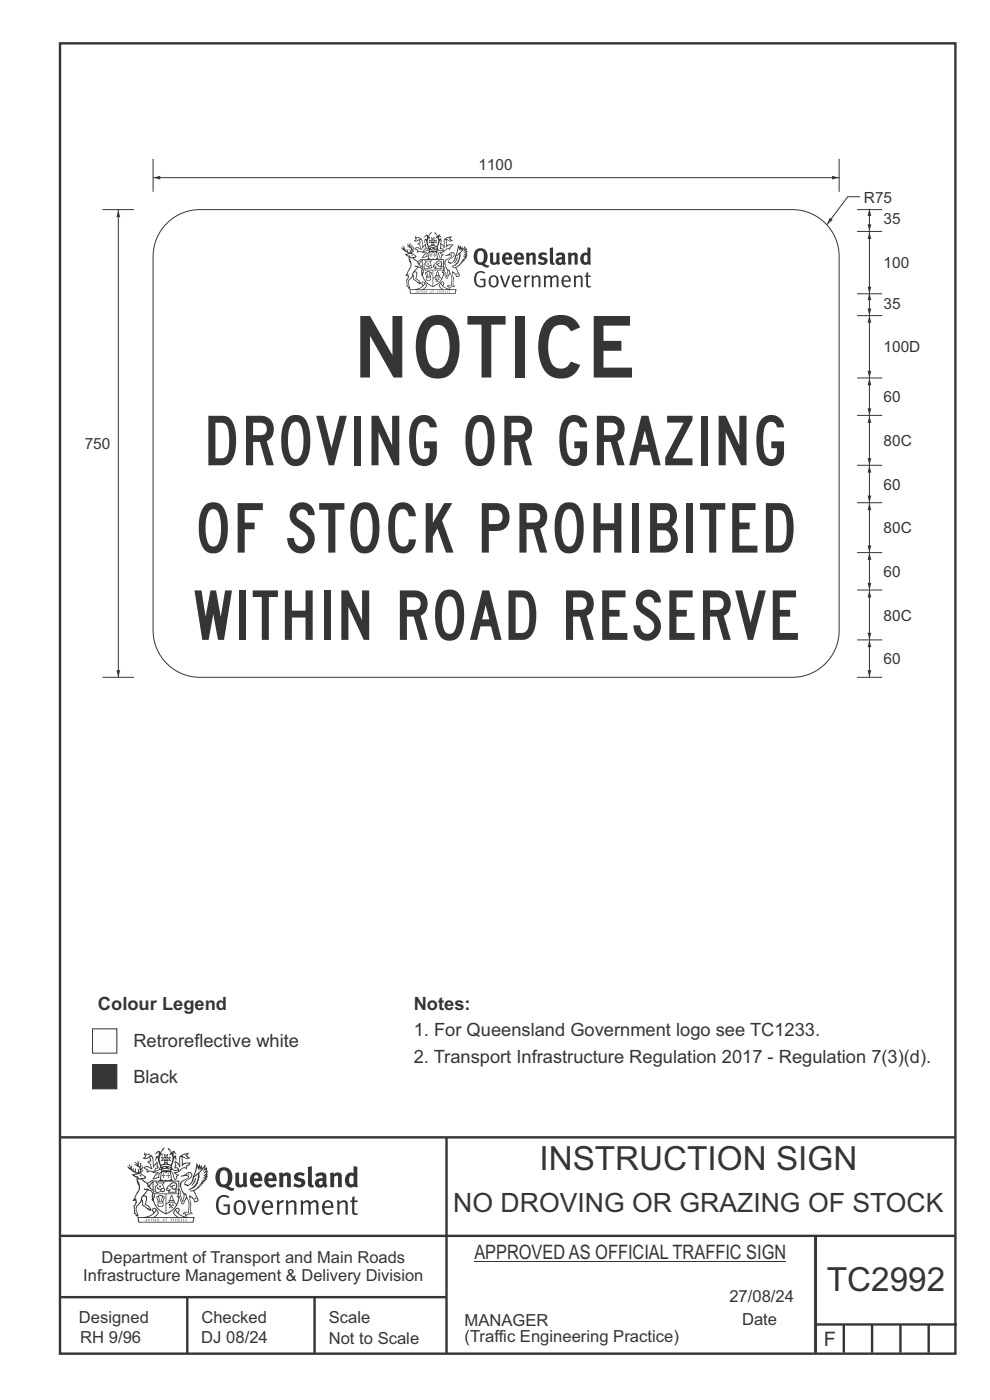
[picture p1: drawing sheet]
<svg xmlns="http://www.w3.org/2000/svg" width="210mm" height="297mm" viewBox="0 0 210 297" stroke-linecap="round" stroke-linejoin="round" font-family="sans-serif">
<g fill="none" stroke="#373435" stroke-width=".51">
<path d="M12.7 9.2h190v278h-190zM12.7 241.3h190M94.7 241.4v45.8M12.7 275.2h82M12.7 262.2h190.1M39.7 275.2v12M66.7 275.2v12M173 262.2v24.8M173 281h30M179 281v6M185 281v6M191 281v6"/>
<path d="M197 281v6"/>
</g>
<g fill="#373435">
<path d="M47 248.5a2.55 2.55 0 0 0 0 2.7l.3 .1a.81 .81 0 0 0 1-.9v-.6a1.04 1.04 0 0 0-1.1-1.5zM46.3 248.1a1.82 1.82 0 0 1 2.1-.2 1.82 1.82 0 0 1 .9 1.9 2.29 2.29 0 0 1-.8 1.9l.7 .3h.5l-.2 .6a2.87 2.87 0 0 1-2-.7 2.12 2.12 0 0 1-1.6-3.1z" fill-rule="evenodd"/>
<path d="M49.9 248.9l.8-.2v2a.46 .46 0 0 0 .3 .6 .46 .46 0 0 0 .6-.3v-2.1l.7-.2v2.4l.2 .5-.5 .4-.3-.3a1.02 1.02 0 0 1-1.2 .2 1.02 1.02 0 0 1-.6-1.1z" fill-rule="evenodd"/>
<path d="M54 249.5l-.1 .5h.9a.49 .49 0 0 0-.2-.6 .49 .49 0 0 0-.6 .1zM53.4 249.1a1.34 1.34 0 0 1 1.6-.2 1.34 1.34 0 0 1 .7 1.5v.2h-1.8a.77 .77 0 0 0 .5 .8 .77 .77 0 0 0 .9-.4l.3 .5a1.59 1.59 0 0 1-2 .2 1.59 1.59 0 0 1-.5-2z" fill-rule="evenodd"/>
<path d="M57.1 249.5l-.2 .5h1a.49 .49 0 0 0-.2-.6 .49 .49 0 0 0-.6 .1zM56.4 249.1a1.34 1.34 0 0 1 1.6-.2 1.34 1.34 0 0 1 .7 1.5v.2h-1.8a.77 .77 0 0 0 .5 .8 .77 .77 0 0 0 .9-.4l.4 .5a1.59 1.59 0 0 1-2.1 .2 1.59 1.59 0 0 1-.5-2z" fill-rule="evenodd"/>
<path d="M59.2 248.9l.7-.2 .1 .4a.95 .95 0 0 1 1-.3 .95 .95 0 0 1 .7 .8v2.3h-.8v-2.3a.46 .46 0 0 0-.8 .1v2.2h-.8z" fill-rule="evenodd"/>
<path d="M62.6 249.1a1.75 1.75 0 0 1 2-.1l-.2 .5-.6-.2a.43 .43 0 0 0-.6 .3l.4 .3a1.04 1.04 0 0 1 1.2 1.1 1.04 1.04 0 0 1-1.4 1l-1.2-.4 .3-.6 1 .4 .4-.4a.88 .88 0 0 0-1-.5l-.4-.2-.1-.4z" fill-rule="evenodd"/>
<path d="M65.3 247.6l.8-.2 .1 3.8 .3 .2 .1 .5a.88 .88 0 0 1-1-.1 .88 .88 0 0 1-.3-1z" fill-rule="evenodd"/>
<path d="M67.8 250.6a.43 .43 0 0 0-.1 .7 .43 .43 0 0 0 .7-.1v-.7zM66.8 249.2a1.7 1.7 0 0 1 2.4 .1v1.8l.3 .4-.4 .5-.5-.3a1.03 1.03 0 0 1-1.7-.2 1.03 1.03 0 0 1 .8-1.5h.7v-.4a.8 .8 0 0 0-1.2 .1z" fill-rule="evenodd"/>
<path d="M70 248.9l.7-.2 .1 .4a.95 .95 0 0 1 1-.3 .95 .95 0 0 1 .7 .8v2.3h-.8v-2.3a.46 .46 0 0 0-.8 .1v2.2h-.8z" fill-rule="evenodd"/>
<path d="M74.3 249.5a1.48 1.48 0 0 0 0 1.7h.5l.2-.1v-1.5l-.3-.2zM75 247.4l.8 .1 .1 4.4h-.7l-.1-.2a1.26 1.26 0 0 1-1.4 0 1.26 1.26 0 0 1-.5-1.3 1.29 1.29 0 0 1 .4-1.3 1.29 1.29 0 0 1 1.4-.2z" fill-rule="evenodd"/>
<path d="M46.4 253.9a1.72 1.72 0 0 1 2.3 0l-.3 .3a1.24 1.24 0 0 0-1.4-.2 1.24 1.24 0 0 0-.6 1.4 1.49 1.49 0 0 0 1.2 2l.7-.2v-1.3h-.8l-.1-.4h1.4v1.9a1.93 1.93 0 0 1-2.3 0 1.93 1.93 0 0 1-.7-2.2l.2-.7z" fill-rule="evenodd"/>
<path d="M50.4 255.1a1.65 1.65 0 0 0 .2 2.2 .99 .99 0 0 0 1-1.4 .78 .78 0 0 0-.4-.8 .78 .78 0 0 0-.8 0zM50 254.9a1.33 1.33 0 0 1 1.6-.1 1.33 1.33 0 0 1 .5 1.4 1.31 1.31 0 0 1-1.3 1.6 1.31 1.31 0 0 1-1.2-1.6v-.6z" fill-rule="evenodd"/>
<path d="M52.5 254.7l.5-.1 .8 2.6 .8-2.5h.5l-1.1 3h-.5z" fill-rule="evenodd"/>
<path d="M56.3 255.2l-.2 .7h1.3a.7 .7 0 0 0-.3-.8 .7 .7 0 0 0-.8 .1zM55.9 255a1.22 1.22 0 0 1 1.5-.2 1.22 1.22 0 0 1 .5 1.5h-1.8a.93 .93 0 0 0 .5 1 .93 .93 0 0 0 1.1-.2l.2 .3a1.43 1.43 0 0 1-1.8 .1 1.43 1.43 0 0 1-.6-1.7z" fill-rule="evenodd"/>
<path d="M58.7 254.7l.4-.1 .1 .5 .4-.4 .6-.1-.1 .6a.66 .66 0 0 0-.9 .6v1.9h-.4z" fill-rule="evenodd"/>
<path d="M60.6 254.8l.4-.2 .1 .5a.94 .94 0 0 1 1-.5 .94 .94 0 0 1 .8 .8v2.3h-.5l-.1-2.5a.81 .81 0 0 0-1.2 .3v2.2h-.4z" fill-rule="evenodd"/>
<path d="M63.7 254.7l.5-.1 .1 .5 .4-.3a.78 .78 0 0 1 1.2 .3 .9 .9 0 0 1 .9-.5 .9 .9 0 0 1 .8 .8v2.3h-.5l-.1-2.5a.67 .67 0 0 0-1.1 .3v2.2h-.5v-2.4l-.4-.2-.7 .4v2.2h-.5z" fill-rule="evenodd"/>
<path d="M69.1 255.2l-.2 .7h1.3a.7 .7 0 0 0-.3-.8 .7 .7 0 0 0-.8 .1zM68.7 255a1.22 1.22 0 0 1 1.5-.2 1.22 1.22 0 0 1 .5 1.5h-1.8a.93 .93 0 0 0 .4 1 .93 .93 0 0 0 1.2-.2l.2 .3a1.44 1.44 0 0 1-1.8 .1 1.44 1.44 0 0 1-.6-1.7z" fill-rule="evenodd"/>
<path d="M71.5 254.8l.4-.2 .1 .5a.94 .94 0 0 1 1-.5 .94 .94 0 0 1 .8 .8v2.3h-.5l-.1-2.5a.81 .81 0 0 0-1.2 .3v2.2h-.4z" fill-rule="evenodd"/>
<path d="M74.7 253.9l.5-.1v.9h.7l-.1 .4h-.6v2.1l.1 .2h.5l.1 .3a.75 .75 0 0 1-1.2-.6v-2h-.4v-.4h.4z" fill-rule="evenodd"/>
<path d="M30.8 244.9l1.1 .3-.9 .5h-.4l.6-.5zM31.8 245.5l.2-.1a2.44 2.44 0 0 1 .5 1.9l.1 .5 .6-1-.1 .6 .3 .3a.57 .57 0 0 0-.6 .8l-1-.2-.5 .2 .2-.5-.8-.3 .7-.1 .9 .5 .1-.1-.6-1.3-.2-.1 .5-.1zM30.7 244.4l-.1 .5 .2 .4-.6 .4a1.04 1.04 0 0 0 1.4-.1l.2 .6-.3 .1-.2 .4a.94 .94 0 0 1 .8 1.1l-.2-.1a1.16 1.16 0 0 0-1.5-.1l.3 .4 .4 .2 .1 .5 .2 .1 .1-.2a.94 .94 0 0 1 1.1 .3h.8l-1.2 1.2a1.13 1.13 0 0 0 1.2-.2l.4-.1v-.4l.4-.7a.83 .83 0 0 0-.6 1h-.3l-.7 .3 1.1-1.4-.5 .2-.5-.1 1.3-.5-.1-.2-.9 .4v-.3l.2-.2 .3 .1 .1-.3-.2-.4 .1-.6-.2-.3-.7 .9v-.7a1.42 1.42 0 0 0-1.6-1.8z" fill-rule="evenodd"/>
<path d="M38.5 245.3l.5-.3 .7-.1-.6 .3 .8 .5h-.3zM38.3 245.5h.2l.1 2a1.69 1.69 0 0 1 1.6-.7l-.8 .5 .1 .5a1.1 1.1 0 0 0-1.5 .6l-.1-.5-.2-.2h-.5l.3-.4-.3-.7a1.42 1.42 0 0 1 .9 1.1l.2-.1zM37.1 246.2l.1 1-.2 .3 .1 .5 .5-.1 .2 .2a.96 .96 0 0 1-1.2-.1l-.1 .1a1.06 1.06 0 0 0 1.3 .2v.1a.72 .72 0 0 1-.9 .2l.2 .5 .6 .2-.4 .2-.1 .7-.2-.4-.4-1.1-.4-.4 .4 .9a1.54 1.54 0 0 0 .7 1.2l.2-.3a.58 .58 0 0 1 .4-.7l.2-.2h-.3l-.5-.3 .9-.5a.93 .93 0 0 1 1.2-.5v.2l.2-.2 .1-.5a.99 .99 0 0 0 .7-.8l-1.3 .1-.3 .2-.1-1.4 .9 .4 .9-.3h-.4l-.5-.4 .4-.7-.6 .2a1.46 1.46 0 0 0-1.4 2.1l.1 .4-.3-.4z" fill-rule="evenodd"/>
<path d="M35.6 248.9l.2 .1-.1 .3 .4 .1-.4 .1v.5l-.1-.6h-.3l.3-.1z" fill-rule="evenodd"/>
<path d="M34.6 248.9l.2 .1v.3l.3 .1h-.3l-.1 .6v-.5l-.4-.1 .4-.1z" fill-rule="evenodd"/>
<path d="M34.3 248.8a.57 .57 0 0 1 .9 .2 .57 .57 0 0 1 .9-.2l.2 1.4h-.2a.57 .57 0 0 1-.9 0 .69 .69 0 0 1-1.1 0zM34.2 248.1l-.3 2.1-.1 .4h2.9l-.2-.4-.3-2.1h-.2v.3l-.8-.2-.8 .2v-.3z" fill-rule="evenodd"/>
<path d="M34.2 252.4a.3 .3 0 0 0 .6 0 .3 .3 0 0 0-.6 0zM33.3 251l.3 .3-.3 .3a.79 .79 0 0 0 0 1.3l.8-.2-.1-.3a.55 .55 0 0 1-.7-.6h.1l.2 .3 .3 .1 .8-.2-.4-.7 .4-.3-.7 .1zM33 250.7l1.1 .2 .9-.2-.4 .7 .4 1.1a.56 .56 0 0 1-.8 .3l-.2 .1a.73 .73 0 0 1-.9 .1 .73 .73 0 0 1-.3-.9v-.4l.6-.4z" fill-rule="evenodd"/>
<path d="M35.6 251.9l.7-.5a.58 .58 0 0 1 1-.1 .58 .58 0 0 1-.4 .9l-.3-.3a.43 .43 0 0 1 .6-.3v-.1a.57 .57 0 0 0-.8 .2l-.2-.1-.3 .1 .5 .2a.55 .55 0 0 0 .8 .4v.5h-1.3l.4-.3-.2-.2-.6 .1 .2-.2-.2-.1zM35.4 251.8l-.1 .2a.39 .39 0 0 0 .2 .6h.3l-.2 .4h1.9l-.1-.7a.86 .86 0 0 0-.1-1.4 .86 .86 0 0 0-1.3 .4z" fill-rule="evenodd"/>
<path d="M36 254.8h.8v.2h-.8zM36.4 253.8l.2 .8h-.4zM36.4 253.5l-.3 .5-.1 .6h-.2v.4l-.7 .4 .2 .2a1.48 1.48 0 0 1 2.1 .1l.2-.1-.6-.5v-.5h-.2l-.1-.6z" fill-rule="evenodd"/>
<path d="M35.8 255.4l.4 .1 .1 .3 .3-.2-.2-.2a.38 .38 0 0 1 .5 .5l-.2-.2-.3 .3 .4 .2-.4 .2-.1-.4-.4 .4-.1-.2 .4-.3-.1-.1-.2 .1z" fill-rule="evenodd"/>
<path d="M34.5 254h.2v.2l-.2 .6h-.2zM33.6 255.3h.9v.2a.55 .55 0 0 1-.8 .4v-.2l-.2-.1zM33.4 254h.2l.2 .8h-.2zM33.6 255h.8l.1 .1-.8 .1zM33.8 253.7h.5l-.2 1.1h-.1zM33.3 253.8l-.1 .3 .3 1.1a.48 .48 0 0 0-.1 .6 .48 .48 0 0 0 .5 .3l.5-.1a.49 .49 0 0 0 .2-.8l.3-1.1-.1-.3a1.42 1.42 0 0 0-1.5 0z" fill-rule="evenodd"/>
<path d="M33.7 251.5l.4 .1 .1 .3h-.3z" fill-rule="evenodd"/>
<path d="M41.3 250.1l.3-.2-.2 .9-.6 .7h-.2l.5-.7z" fill-rule="evenodd"/>
<path d="M39.7 249l.3-.2 .5 .2a.88 .88 0 0 1-.6 1.1 1.22 1.22 0 0 0-.8 1.3l.5 .2a.72 .72 0 0 0 .9-.4l.5-.8 .2-.6 .8-.6v.3a2.85 2.85 0 0 1-2 2.8l.1 .1a2.13 2.13 0 0 0 1.9-1.5v-.2a2.01 2.01 0 0 0 .3-1.8l1.1-1.3-.4 1 .7-.5-.7 1 .8-.4-.8 .8 .7-.1-.9 .5 .8-.1-.8 .4h.8l-.9 .3 .3 .2h-.4l.2 .3h-.3l.1 .3h-.4l.2 .3h-.2a2.16 2.16 0 0 1-2 1l.1 .2h.4a.76 .76 0 0 1 .7 .7l.5 1.2-.6 .2a1.45 1.45 0 0 0-1.1-1.3l.2 1.8-.1 1.8 .4 .3a1.07 1.07 0 0 0-1.2 .4v-.3l-.5-.2a.87 .87 0 0 1 1.1-.1v-.7a4.4 4.4 0 0 0-.6-3.1v-.3h-.3a2.16 2.16 0 0 1-.7-2.2l.3-.3 1.2-.8a.55 .55 0 0 0-.4-.8zM37.8 252.4a.76 .76 0 0 1 .3 1.1l.6 1.6 .4-1.7 .2 .1a.61 .61 0 0 1-.1 .9l-.3 .9h-.2l-.7-1.6-.3 .1a1.18 1.18 0 0 0 .1-1.4zM41.8 247.5l.2 .8 .3-.6v.6l.4-.5a1.9 1.9 0 0 1-1.1 1.4l-.4 .3zM38.3 249.6l1.3-.1 .2 .1v.3l-.5 .3a1.26 1.26 0 0 0-.9 1.9l.2 .6a1.84 1.84 0 0 1 .1 2.1l-.4-1.3a.96 .96 0 0 0-.4-1.3l-.4 .3a.78 .78 0 0 1 0 1.2l.1 .3h.4l.4 1.1a.38 .38 0 0 0 .2 .4 .38 .38 0 0 0 .4-.1l.6-1.2a2.94 2.94 0 0 1 .4 2.5l-.1 .5-.8-.1-.3 .4v.2l.4-.1 .1 .4 .2 .1a1.02 1.02 0 0 1 1.3-.5v-.4l-.3-.1 .1-1.8-.3-1.3 .1 .1a1.14 1.14 0 0 1 .8 .9 .63 .63 0 0 0 .8-.2 .63 .63 0 0 0-.1-.9l-.7-1.2 .9-.6 .2-.3 .3-.1-.1-.2h.4l-.1-.3h.3l-.1-.3 .5-.1-.2-.2 .6-.4v-.2h-.2l.4-.5-.3 .1 .3-.6-.4 .1 .4-.5v-.3l-.3 .2 .2-.6-.1-.3-.4 .3v-.8l-.6 .8-.2-.7-.2 .4-.3-.7-.1 .6-.5-.8-.1 1.4-.6 1.9a1.81 1.81 0 0 1-1 1.4l-.6-.2a1.75 1.75 0 0 1 1.1-1.2 .75 .75 0 0 0 .1-1.3 .75 .75 0 0 0-1.1 .5z" fill-rule="evenodd"/>
<path d="M41.2 254.1h.3l.2 .3h-.4z" fill-rule="evenodd"/>
<path d="M29.4 258.4h11.6l-.1 .8h-11.4zM31.4 258.2l.4-.1a2.48 2.48 0 0 0 1.4-1.3l.3 .5-.5 .6-.5 .3zM32.5 256.6l.3-.2 .2 .2-.3 .6zM37.2 256.8a2.65 2.65 0 0 0 1.8 1.4h-1.1l-.5-.3-.5-.6zM37.4 256.6l.2-.2 .3 .2-.3 .6zM29.2 258.2l.1 1.2h11.8l.2-1.1-.2-.1a4.1 4.1 0 0 1-3.3-.9l.3-.4-.1-.5a1.06 1.06 0 0 0-1.3 .9l.2 .4 .6 .5h-4.7l.3-.1a.84 .84 0 0 0 .6-.7 .84 .84 0 0 0-.5-.9l-.3-.2-.5 .1-.1 .5 .3 .4a4.2 4.2 0 0 1-3.4 .9z" fill-rule="evenodd"/>
<path d="M31 258.7l.1 .2h-.2zM31 258.6l-.3 .5 .4-.1 .2 .1z" fill-rule="evenodd"/>
<path d="M31.4 258.6h.2v.4a.25 .25 0 0 0 .2-.1 .25 .25 0 0 0-.1-.3h.1a.29 .29 0 0 1 0 .4 .29 .29 0 0 1-.4 0 .29 .29 0 0 1 0-.4z" fill-rule="evenodd"/>
<path d="M32.2 258.6a.22 .22 0 0 1 .3 .2 .22 .22 0 0 1-.3 .2zM32 258.6l.1 .5a.33 .33 0 0 0 .4-.1 .33 .33 0 0 0 0-.4 .33 .33 0 0 0-.5 0z" fill-rule="evenodd"/>
<path d="M32.9 258.7l.1 .2h-.2zM32.9 258.6l-.2 .5 .3-.1 .2 .1z" fill-rule="evenodd"/>
<path d="M33.3 258.6h.2l.1 .2 .2-.2-.2 .2 .2 .3-.3-.2v.2h-.2l.2-.3z" fill-rule="evenodd"/>
<path d="M34.7 258.7l.1 .2h-.2zM34.7 258.6l-.3 .5 .4-.1 .2 .1z" fill-rule="evenodd"/>
<path d="M35 258.6h.5h-.2v.5h-.2l.1-.5z" fill-rule="evenodd"/>
<path d="M36.2 258.6h.3h-.1v.2h.1h-.1v.3h-.2z" fill-rule="evenodd"/>
<path d="M36.7 258.6h.2v.5h-.2z" fill-rule="evenodd"/>
<path d="M37.3 258.6a.22 .22 0 0 1 .3 .2 .22 .22 0 0 1-.3 .2zM37.1 258.6v.5a.33 .33 0 0 0 .5-.1 .33 .33 0 0 0 0-.4 .33 .33 0 0 0-.5 0z" fill-rule="evenodd"/>
<path d="M37.8 258.6h.4h-.2v.2h.1h-.1v.2l.2 .1h-.4z" fill-rule="evenodd"/>
<path d="M38.4 258.6h.2l-.1 .4 .2 .1h-.3z" fill-rule="evenodd"/>
<path d="M38.9 258.6h.2v.5h-.2z" fill-rule="evenodd"/>
<path d="M39.3 258.6h.2l-.1 .1 .2 .2-.2 .2h-.1v-.2l.2 .1z" fill-rule="evenodd"/>
<path d="M34.2 247.4a1.51 1.51 0 0 1 2.1 .2 2.67 2.67 0 0 0-2.1 0zM35.7 247.6l.5 .2v.2l-.4-.1zM34.6 247.7l.5-.1 .1 .2h-.4zM34.1 247.9l.2 .1-.3 .1zM35 246.9l.2-.2 .3 .2zM34.9 245.7h.2v.3h-.2zM35 245.1l.2 .2 .2-.2-.1 .4h-.2zM35.1 246.3h.2l.1 .4-.2-.2-.2 .2zM35.3 245.7h.2v.3h-.2zM34.4 245.7l.3 .1 .1 .2-.4 .1 .2-.2zM35.7 245.8l.3-.1-.2 .2 .2 .2-.4-.1zM32.7 244.9l1-.5-.1 1-.2-.2-.3 .2-.3 1.1 .5-1 .3 .9a1.84 1.84 0 0 1 .2 1.7l.4 .1a2.48 2.48 0 0 1 2.2 .1l.2-.3-.2-.7 .7-1.7 .4 .6-.2-1-.2-.1-.2 .3v-.9l.6 .4-.6-.8-.3 .1-.1 .4-.5-.8-.5-.3 .2 .4 .6 .6-.5 .7 .5-.3a2.06 2.06 0 0 1-.1 2.2l-.5-.2-.2-.6 .2-.1 .7 .2-.4-.5 .4-.5-.7 .2-.2-.2 .2-.7-.5 .4-.5-.4 .2 .7-.2 .2-.7-.2 .4 .5-.4 .5 .8-.2 .1 .1-.2 .6-.5 .2a2.02 2.02 0 0 1 0-2.2l.3 .5-.1-.6-.3-.1 .8-1.3-.4 .4-.5 .7-.2-.3a.8 .8 0 0 0-.8 .5z" fill-rule="evenodd"/>
<path d="M29.2 250.1l.3 .2a.61 .61 0 0 1 .8 .3l.3 .2a.8 .8 0 0 1 .6 1l.4 .1 .6 .5a1 1 0 0 1 .4 1.1l-.1 .7v-.5h-.1a.96 .96 0 0 0-.8-1.3l-.2-.2h-.7l-.1-.1-.1 .1 .1 .3h.6l-1.2 1.4-.2 .9-.4 .6a1.33 1.33 0 0 0-.5 1.8l.2 .5a1.26 1.26 0 0 1-.5-1.4l-.1-.4a1.56 1.56 0 0 0 .4-1.7l-.3 .2 .2-.5a3.2 3.2 0 0 0 .7-3zM30.4 253.9h.4a2.06 2.06 0 0 1-.1 1.6l.7 .5 .4 .4-.6-.1-.8-.6-.1-.9a.51 .51 0 0 1 .1-.9zM28.6 249.3a1.52 1.52 0 0 1 2.1 .6l-1.1 .1-.2-.1-.1-.4-.5 .1zM27.5 247v.8l-.3-.4-.1 .1a3.1 3.1 0 0 0 1.9 1.5l-1 .1 .5 .6 .5 .1 .1 1.1a1.84 1.84 0 0 1-.3 2.5l-.4 .9-.3 .4 .2 .1 .4-.1 .1 .4-.2 .5-.3 .2 .1 1.8 .2-.1 .3 .6h.1l.5-.1-.2-.5a1.3 1.3 0 0 1-.1-1.7l.9-1 .2 1.1 .5 .2 .5 .5 .1-.1 .2 .4 .5-.1a1.85 1.85 0 0 0-1.2-1.4l.1-.2a1.39 1.39 0 0 0 0-1.5l-.5-.1 .5-.5a.66 .66 0 0 1 .9-.4 .66 .66 0 0 1 .3 .9l-.1 .4 .2-.1v.2l-.1 .3 .2 .5 .1-.3a2.24 2.24 0 0 0 .1-2.2 .73 .73 0 0 1-.7-.7 .73 .73 0 0 1 .6-.7v-.2a.94 .94 0 0 0-.9 .8 .48 .48 0 0 1-.1-.5 .48 .48 0 0 1 .5-.3l.5-.3a.51 .51 0 0 0-.8 .2l-.4 .3-1.1-.8 .6-.1 .2-.5-1.2-.7 .5-.4v-.4l-.4 .4v-.2a.69 .69 0 0 0 .2-1v.5l-.2 .2v-1.1l-.3-.2 .1 .6-.1 .2-.4-1.2v.6l-.6-.3 .5 .6-.6-.2 .3 .3a1 1 0 0 1 .7 1.5l-.2-.8v.8l-.5-.2v-.7l-.2 .6-.2-.1-.1-.6-.2 .4-.2-.2 .1-.7-.2 .5z" fill-rule="evenodd"/>
<path d="M29.6 249.5l.2-.2 .3 .3z" fill-rule="evenodd"/>
<path d="M32.4 250.5h5.6v2l-.2-.1v-1.7h-5.2v2.5h5.2v-.8l.1 .2-.1 1.1v-.3h-2.5v4a4.1 4.1 0 0 0 2.6-3.6l.1-.1a4 4 0 0 1-2.8 3.9 4.2 4.2 0 0 1-2.8-4.7l.1 1.3 .1-.2a3.8 3.8 0 0 0 2.5 3.4v-4h-2.5l-.2-.9z" fill-rule="evenodd"/>
<circle cx="40" cy="249.1" r=".17"/>
</g>
<path d="M19.6 218.3h5.2v5.1h-5.2z" fill-rule="evenodd" fill="#fefefe" stroke="#373435" stroke-width=".21"/>
<path d="M19.6 225.9h5.2v5.1h-5.2z" fill-rule="evenodd" fill="#373435" stroke="#373435" stroke-width=".21"/>
<path d="M184.4 135.8v7.9" fill="none" stroke="#373435" stroke-width=".21"/>
<g fill="#373435">
<path d="M184.4 135.8l.4 1.5h-.8z"/>
<path d="M184 142.2h.8l-.4 1.5z"/>
</g>
<path d="M184.4 125.3v10.5" fill="none" stroke="#373435" stroke-width=".21"/>
<g fill="#373435">
<path d="M184.4 125.3l.4 1.5h-.8z"/>
<path d="M184 134.3h.8l-.4 1.5z"/>
</g>
<path d="M184.4 117.3v7.9" fill="none" stroke="#373435" stroke-width=".21"/>
<g fill="#373435">
<path d="M184.4 117.3l.4 1.5h-.8z"/>
<path d="M184 123.7h.8l-.4 1.5z"/>
</g>
<path d="M184.4 106.7v10.5" fill="none" stroke="#373435" stroke-width=".21"/>
<g fill="#373435">
<path d="M184.4 106.7l.4 1.5h-.8z"/>
<path d="M184 115.7h.8l-.4 1.5z"/>
</g>
<path d="M184.4 98.8v7.9" fill="none" stroke="#373435" stroke-width=".21"/>
<g fill="#373435">
<path d="M184.4 98.8l.4 1.5h-.8z"/>
<path d="M184 105.1h.8l-.4 1.6z"/>
</g>
<path d="M184.4 88.2v10.5" fill="none" stroke="#373435" stroke-width=".21"/>
<g fill="#373435">
<path d="M184.4 88.2l.4 1.5h-.8z"/>
<path d="M184 97.2h.8l-.4 1.5z"/>
</g>
<path d="M184.4 80.2v7.9" fill="none" stroke="#373435" stroke-width=".21"/>
<g fill="#373435">
<path d="M184.4 80.2l.4 1.5h-.8z"/>
<path d="M184 86.6h.8l-.4 1.5z"/>
</g>
<path d="M184.4 66.9v13.3" fill="none" stroke="#373435" stroke-width=".21"/>
<g fill="#373435">
<path d="M184.4 66.9l.4 1.6h-.8z"/>
<path d="M184 78.7h.8l-.4 1.5z"/>
</g>
<path d="M184.4 49.2v13.1" fill="none" stroke="#373435" stroke-width=".21"/>
<g fill="#373435">
<path d="M184.4 49.2l.4 1.5h-.8z"/>
<path d="M184 60.8h.8l-.4 1.5z"/>
</g>
<path d="M184.4 62.2v4.8" fill="none" stroke="#373435" stroke-width=".21"/>
<g fill="#373435">
<path d="M184.4 62.2l.4 1.5h-.8z"/>
<path d="M184 65.5h.8l-.4 1.5z"/>
</g>
<path d="M184.4 44.3v4.8" fill="none" stroke="#373435" stroke-width=".21"/>
<g fill="#373435">
<path d="M184.4 44.3l.4 1.5h-.8z"/>
<path d="M184 47.6h.8l-.4 1.5z"/>
</g>
<path d="M182.5 41.7h-2.7l-4.4 5.9" fill="none" stroke="#373435" stroke-width=".21"/>
<path d="M176 46.2l.6 .5-1.2 .9z" fill="#373435"/>
<path d="M25.1 44.6v99.1" fill="none" stroke="#373435" stroke-width=".21"/>
<g fill="#373435">
<path d="M25.1 44.6l.4 1.5h-.8z"/>
<path d="M24.7 142.2h.8l-.4 1.5z"/>
</g>
<path d="M32.5 37.7h145.5" fill="none" stroke="#373435" stroke-width=".21"/>
<g fill="#373435">
<path d="M32.5 37.7l1.5-.4v.8z"/>
<path d="M176.5 37.3l1.5 .4-1.5 .4z"/>
</g>
<g fill="none" stroke="#373435" stroke-width=".21">
<path d="M32.5 33.7v7M178 33.7v7M21.8 44.5h6.7M35 47.8a9.9 9.9 0 0 1 7.4-3.3h125.7a9.9 9.9 0 0 1 9.9 9.9v79.4a9.9 9.9 0 0 1-9.9 9.9h-125.7a9.9 9.9 0 0 1-9.9-9.9v-79.4a9.9 9.9 0 0 1 2.5-6.6zM181.8 49.1h5.3M181.8 44.5h5.3M181.8 67h5.3M181.8 62.3h5.3M181.8 98.7h5.3M181.8 88.1h5.3M181.8 80.2h5.3M181.8 117.2h5.3"/>
<path d="M181.8 106.7h5.3M181.8 135.8h5.3M181.8 125.2h5.3M21.8 143.7h6.7M181.8 143.7h5.3"/>
</g>
<g fill="#373435">
<path d="M101.5 53.3a2.16 2.16 0 0 0 0 2.2 .67 .67 0 0 0 1-.1l.1-1a.81 .81 0 0 0-.1-.9 .81 .81 0 0 0-1-.2zM101 53a1.5 1.5 0 0 1 1.7-.2 1.5 1.5 0 0 1 .7 1.6l-.1 .8-.5 .8 .5 .3h.5l-.2 .4a2.36 2.36 0 0 1-1.6-.5 1.8 1.8 0 0 1-1.2-2.9z" fill-rule="evenodd"/>
<path d="M104 53.7l.6-.2v1.9l.3 .3 .4-.2v-1.8l.6-.2v2l.2 .4-.5 .3-.2-.2a.85 .85 0 0 1-1 .2 .85 .85 0 0 1-.4-.9z" fill-rule="evenodd"/>
<path d="M107.4 54.1l-.2 .5h.8l-.2-.5zM106.8 53.9a1.13 1.13 0 0 1 1.4-.2 1.13 1.13 0 0 1 .5 1.4h-1.5a.64 .64 0 0 0 .4 .6 .64 .64 0 0 0 .8-.2l.2 .4a1.33 1.33 0 0 1-1.8 0 1.33 1.33 0 0 1-.1-1.8z" fill-rule="evenodd"/>
<path d="M109.9 54.1l-.2 .5h.8l-.2-.5zM109.3 53.9a1.13 1.13 0 0 1 1.4-.2 1.13 1.13 0 0 1 .5 1.4h-1.5a.64 .64 0 0 0 .4 .6 .64 .64 0 0 0 .8-.2l.2 .4a1.33 1.33 0 0 1-1.8 0 1.33 1.33 0 0 1-.1-1.8z" fill-rule="evenodd"/>
<path d="M111.6 53.7l.5-.2 .1 .4a.79 .79 0 0 1 .9-.3 .79 .79 0 0 1 .5 .7v1.8h-.6v-1.8l-.2-.2-.5 .2v1.8h-.7z" fill-rule="evenodd"/>
<path d="M114.5 53.8a1.51 1.51 0 0 1 1.6 0l-.2 .4-.8-.1-.2 .2 .1 .2a.93 .93 0 0 1 1.1 1.2 1.49 1.49 0 0 1-2 .2l.2-.5 .2 .2a.57 .57 0 0 0 1-.2l-.2-.2a.86 .86 0 0 1-1-.4 .86 .86 0 0 1 .2-1z" fill-rule="evenodd"/>
<path d="M116.6 52.6l.7-.1v3.1l.3 .1 .1 .4a.72 .72 0 0 1-.8 0 .72 .72 0 0 1-.3-.8z" fill-rule="evenodd"/>
<path d="M118.6 55.2l.1 .5 .5-.1v-.6zM117.9 53.9a1.4 1.4 0 0 1 1.9 .1v1.5l.3 .4-.4 .4-.3-.3a.84 .84 0 0 1-1.4-.2 .84 .84 0 0 1 .6-1.2h.6l-.1-.5h-.4l-.5 .3z" fill-rule="evenodd"/>
<path d="M120.5 53.7l.5-.2 .1 .4a.78 .78 0 0 1 .9-.3 .78 .78 0 0 1 .5 .7v1.8h-.6v-1.8l-.2-.2-.5 .2v1.8h-.7z" fill-rule="evenodd"/>
<path d="M124.1 54.2l-.3 .4v.7a.42 .42 0 0 0 .4 .3 .42 .42 0 0 0 .4-.1v-1.2zM124.6 52.5l.7 .1 .1 3.5h-.6l-.1-.1a1.04 1.04 0 0 1-1.2 0 1.04 1.04 0 0 1-.4-1.1 1.06 1.06 0 0 1 .4-1.1 1.06 1.06 0 0 1 1.1-.1z" fill-rule="evenodd"/>
<path d="M101.1 57.8l.5-.3h.6l.7 .3-.2 .3a1.07 1.07 0 0 0-1.3-.1 1.07 1.07 0 0 0-.4 1.3 1.1 1.1 0 0 0 .4 1.1 1.1 1.1 0 0 0 1.2 .1v-1h-.7l-.1-.4h1.2v1.6a1.6 1.6 0 0 1-1.9 0 1.6 1.6 0 0 1-.5-1.9z" fill-rule="evenodd"/>
<path d="M104.3 58.8a1.4 1.4 0 0 0 .2 1.8 .82 .82 0 0 0 .8-1.1l-.2-.7-.4-.1zM104.1 58.6a1.24 1.24 0 0 1 1.8 1 1.24 1.24 0 0 1-1.6 1.3 1.49 1.49 0 0 1-.2-2.3z" fill-rule="evenodd"/>
<path d="M106 58.5l.4-.1 .7 2.1 .7-2h.4l-.9 2.5h-.4z" fill-rule="evenodd"/>
<path d="M109.2 58.9l-.2 .6h1.1a.58 .58 0 0 0-.2-.7 .58 .58 0 0 0-.7 .1zM108.9 58.7a1 1 0 0 1 1.2-.1 1 1 0 0 1 .4 1.2h-1.5a.77 .77 0 0 0 .4 .8 .77 .77 0 0 0 .9-.2l.2 .3a1.22 1.22 0 0 1-1.6 0 1.22 1.22 0 0 1-.3-1.6z" fill-rule="evenodd"/>
<path d="M111.2 58.5l.3-.1 .1 .4 .5-.4h.3l-.1 .4-.4 .1-.2 .3-.1 1.7h-.4z" fill-rule="evenodd"/>
<path d="M112.7 58.5l.4-.1 .1 .4a.76 .76 0 0 1 .8-.4 .76 .76 0 0 1 .6 .7v1.8h-.4v-1.9l-.3-.2-.7 .3v1.8h-.4z" fill-rule="evenodd"/>
<path d="M115.3 58.5l.4-.1 .1 .4 .2-.2a.67 .67 0 0 1 1.1 .2 .74 .74 0 0 1 .8-.4 .74 .74 0 0 1 .6 .7v1.8h-.4l-.1-2a.55 .55 0 0 0-.9 .2v1.8h-.4v-1.9l-.3-.2-.6 .3v1.8h-.4z" fill-rule="evenodd"/>
<path d="M119.7 58.9l-.2 .6h1.2a.58 .58 0 0 0-.3-.7 .58 .58 0 0 0-.7 .1zM119.4 58.7a1 1 0 0 1 1.3-.1 1 1 0 0 1 .4 1.2h-1.6a.77 .77 0 0 0 .4 .8 .77 .77 0 0 0 1-.2l.1 .3a1.22 1.22 0 0 1-1.6 0 1.22 1.22 0 0 1-.2-1.6z" fill-rule="evenodd"/>
<path d="M121.7 58.5l.4-.1v.4a.76 .76 0 0 1 .9-.4 .76 .76 0 0 1 .6 .7v1.8h-.4v-1.9l-.4-.2-.6 .3v1.8h-.4z" fill-rule="evenodd"/>
<path d="M124.4 57.8h.4l-.1 .7h.7l-.1 .3h-.6l.1 1.8 .5 .1v.2a.62 .62 0 0 1-.9-.4v-1.7h-.4v-.3h.4z" fill-rule="evenodd"/>
<path d="M88.2 50.4l.9 .2-1 .5 .4-.5zM89 50.9l.2-.1a.95 .95 0 0 1 .3 1l.1 1 .6-.8-.1 .5 .2 .2a.47 .47 0 0 0-.5 .6l-.8-.1-.4 .2 .1-.4-.6-.3a1.42 1.42 0 0 1 1.3 .3l-.3-1.1-.3-.1 .4-.1zM88.2 50l-.2 .3 .2 .4-.5 .4a.86 .86 0 0 0 1.2-.2l.1 .6-.3 .1-.1 .3a.91 .91 0 0 1 .6 .9l-.1-.1a.95 .95 0 0 0-1.2-.1l.1 .3 .5 .2-.1 .2 .3 .3 .2-.2 1 .3h.4l-.9 1 1.2-.2 .1-.6 .3-.4a.68 .68 0 0 0-.5 .9l-.2-.1-.6 .3 .9-1.1h-.9l1.1-.4-.1-.1-.7 .3v-.3l.4-.1 .1-.2-.2-.3 .1-.4-.2-.4-.5 .8v-.6a1.32 1.32 0 0 0-1.5-1.6z" fill-rule="evenodd"/>
<path d="M94.6 50.7l.9-.3-.4 .3 .6 .4h-.3zM94.4 50.9h.2v1.6a1.39 1.39 0 0 1 1.3-.5l-.6 .4 .1 .4-.5-.1-.8 .6-.2-.6h-.4a.43 .43 0 0 0 0-.7v-.2l.4 .3 .3 .6 .1-.1zM93.4 51.4v1.5h.4l.1 .1-.4 .1-.5-.2-.1 .2a.88 .88 0 0 0 1.1 .1l-.3 .3h-.5l.2 .3 .5 .3-.4 .1v.5l-.5-1.2-.4-.3 .7 1.5 .2 .2 .2-.2a.48 .48 0 0 1 .4-.6l.1-.2-.7-.2 .8-.4a.77 .77 0 0 1 .9-.4l.1 .1 .2-.1a.53 .53 0 0 1 .4-.7l.2-.4-1 .1-.3 .2-.1-1.2 .7 .3 .8-.2-.7-.4 .3-.5a2.56 2.56 0 0 0-1.6 .7v1.5z" fill-rule="evenodd"/>
<path d="M92.2 53.7l.1 .1v.3h.2h-.2l-.1 .5v-.5h-.3l.3-.1z" fill-rule="evenodd"/>
<path d="M91.4 53.7l.1 .1v.2l.2 .1h-.2l-.1 .5v-.5h-.3h.3z" fill-rule="evenodd"/>
<path d="M91.1 53.6a.47 .47 0 0 1 .7 .2 .47 .47 0 0 1 .8-.2l.1 1.2h-.1a.47 .47 0 0 1-.8 0 .57 .57 0 0 1-.9 0zM91 53l-.4 2.1h2.4l-.3-2.1h-.2v.2h-1.4l.1-.2z" fill-rule="evenodd"/>
<path d="M91 56.5l.2 .3 .3-.1-.1-.3zM90.2 55.4l.3 .2-.5 .5v.8l.5 .1 .4-.2-.1-.2-.3-.1-.3-.4 .2-.1 .3 .4 .7-.1-.3-.6 .3-.3-.6 .1zM90 55.2a2 2 0 0 0 1.6 0 1.15 1.15 0 0 0 .1 1.5l-.3 .3-.4-.1a.93 .93 0 0 1-1.1 .1 .94 .94 0 0 1 .3-1.2l.1-.2z" fill-rule="evenodd"/>
<path d="M92.2 56.1l.5-.3a.46 .46 0 0 1 .6-.4 .46 .46 0 0 1 .3 .6 .46 .46 0 0 1-.6 .3v-.3l.5-.2-.3-.1-.8 .3 .4 .2a.46 .46 0 0 0 .7 .3v.4h-1.1l.3-.3-.1-.1-.5 .1 .2-.2-.2-.1zM92 56.1l-.2 .5 .3 .2 .2-.1-.1 .4h1.5v-.7a.69 .69 0 0 0-.2-1.1 .69 .69 0 0 0-1 .4z" fill-rule="evenodd"/>
<path d="M92.5 58.5h.7v.2h-.7zM92.8 57.7l.2 .7h-.4zM92.8 57.5l-.3 .9h-.2v.3l-.5 .4 .1 .1a1.22 1.22 0 0 1 1.8 .1l.1-.1-.5-.4v-.4h-.2z" fill-rule="evenodd"/>
<path d="M92.3 59l.3 .1 .1 .3 .3-.2-.2-.2a.31 .31 0 0 1 .4 .4l-.1-.1-.3 .2 .3 .2-.2 .2-.2-.3-.3 .2-.1-.1 .3-.2-.2-.1z" fill-rule="evenodd"/>
<path d="M91.3 57.9h.1v.1l-.2 .6h-.1zM90.5 58.9h.7l.1 .3-.3 .3a.38 .38 0 0 1-.4-.1 .38 .38 0 0 1-.1-.5zM90.3 57.9h.2l.2 .7h-.2zM90.5 58.7h.8v.1h-.6zM90.7 57.7h.3a.65 .65 0 0 1-.2 .9zM90.2 57.8v.3l.2 .5v.5a.49 .49 0 0 0 .6 .5l.5-.3-.2-.7 .3-.5a.62 .62 0 0 0-.4-.6 .62 .62 0 0 0-.7 .2z" fill-rule="evenodd"/>
<path d="M90.6 55.9h.3l.1 .2h-.3z" fill-rule="evenodd"/>
<path d="M96.9 54.6l.2-.1-.1 .5a1.02 1.02 0 0 1-.7 .8l.4-.5z" fill-rule="evenodd"/>
<path d="M95.5 53.8l.3-.2 .4 .2a.8 .8 0 0 1-.6 1l-.5 .6v.4l.4 .2 .2-.1a1.8 1.8 0 0 0 1-1.5l.7-.5v.3a2.39 2.39 0 0 1-1.6 2.3 1.53 1.53 0 0 0 1.6-1.1v-.3a1.65 1.65 0 0 0 .2-1.4l1-1.1-.4 .8 .6-.4-.6 .8 .7-.3-.7 .7 .6-.1-.7 .4 .7-.1-.7 .4h.6l-.7 .2 .3 .2h-.4l.2 .3-.3-.1 .1 .3h-.3l.1 .1a2.23 2.23 0 0 1-1.7 .9v.2h.4a.81 .81 0 0 1 .7 .9l.3 .7-.5 .1-.4-.8-.6-.2 .2 1.4-.1 1.6 .3 .1a.88 .88 0 0 0-1 .4l.1-.2-.4-.2 .4-.1h.4l.1-.2a3.5 3.5 0 0 0-.5-2.8l-.1-.4h-.1a1.54 1.54 0 0 1-.4-2.1l1.1-.8-.5-.4zM94 56.6a.62 .62 0 0 1 .2 .9l.5 1.3 .4-1.4 .1 .1a.59 .59 0 0 1-.1 .9l-.2 .5h-.3l-.4-1.3-.3 .2a1.02 1.02 0 0 0 .1-1.2zM97.3 52.5l.1 .7 .3-.5v.5l.3-.4v.3l-1.2 1.1zM94.3 54.2h1.2l.2 .2-.4 .3a1.2 1.2 0 0 0-.8 1.9l.1 .3a1.51 1.51 0 0 1 .1 1.6l-.4-1.9-.3-.2-.3 .2a.64 .64 0 0 1 0 1.1l.1 .2h.3l.6 1.2h.3l.4-1a2.72 2.72 0 0 1 .3 2.4l-.5-.1-.4 .3v.2h.4l.2 .4a.87 .87 0 0 1 1-.4 2.98 2.98 0 0 1-.2-2.1l-.2-.9 .4 .1 .2 .3a.48 .48 0 0 0 .3 .5 .48 .48 0 0 0 .6-.2v-.4l-.7-1.4 1.1-.8v-.2h.2l-.1-.2h.4l-.2-.3h.5l-.2-.2 .5-.5h-.2l.4-.4h-.3l.2-.4-.2 .1 .2-.7-.2 .1 .1-.5v-.2l-.3 .3-.1-.7-.4 .7-.2-.6-.1 .4-.3-.7-.1 .5-.4-.6-.2 1.4-.4 1.3a1.17 1.17 0 0 1-.9 1.1l-.4-.1v-.2l.7-.7a.65 .65 0 0 0 .5-1 .65 .65 0 0 0-1.2 .2z" fill-rule="evenodd"/>
<path d="M96.8 58h.2l.1 .2h-.3z" fill-rule="evenodd"/>
<path d="M87 61.5h9.6l-.1 .7h-9.3zM88.7 61.4l1-.6 .5-.6 .1 .2 .1 .2-.6 .6-.2 .2zM89.6 60l.3-.1 .1 .1-.2 .5zM93.5 60.2l.4 .6 1.1 .6h-.9l-.6-.4-.2-.4zM93.7 60l.1-.1 .2 .1-.2 .5zM86.9 61.3l.1 1h9.7l.1-.9-.1-.1a3.3 3.3 0 0 1-2.7-.7l.2-.3v-.4l-.2-.1a.82 .82 0 0 0-.9 .7 .82 .82 0 0 0 .7 .9h-3.9a.82 .82 0 0 0 .7-1 .82 .82 0 0 0-1-.6l-.2 .1v.4l.3 .3a3.5 3.5 0 0 1-2.8 .7z" fill-rule="evenodd"/>
<path d="M88.4 61.8v.1h-.1zM88.4 61.6l-.3 .5h.5z" fill-rule="evenodd"/>
<path d="M88.7 61.7h.1l.1 .3 .2-.3a.24 .24 0 0 1-.1 .3 .24 .24 0 0 1-.3 0 .24 .24 0 0 1 0-.3z" fill-rule="evenodd"/>
<path d="M89.4 61.7a.18 .18 0 0 1 .2 .2 .18 .18 0 0 1-.2 .1zM89.2 61.7v.4a.27 .27 0 0 0 .4-.1 .27 .27 0 0 0 0-.3 .27 .27 0 0 0-.4 0z" fill-rule="evenodd"/>
<path d="M90 61.8v.1h-.1zM90 61.6l-.3 .5h.5z" fill-rule="evenodd"/>
<path d="M90.3 61.7l.2 .1 .1-.1-.1 .1 .2 .3-.3-.2-.1 .2 .1-.2z" fill-rule="evenodd"/>
<path d="M91.4 61.8l.1 .1h-.2zM91.4 61.6l-.2 .5h.4z" fill-rule="evenodd"/>
<path d="M91.7 61.6h.3l-.1 .1v.4h-.1v-.4z" fill-rule="evenodd"/>
<path d="M92.7 61.7l.2-.1-.1 .1 .1 .1-.1 .1v.2h-.1z" fill-rule="evenodd"/>
<path d="M93.1 61.7h.1l.1 .4h-.2z" fill-rule="evenodd"/>
<path d="M93.5 61.7h.1a.18 .18 0 0 1 .2 .2 .18 .18 0 0 1-.3 .1zM93.4 61.7v.4a.27 .27 0 0 0 .4-.1 .27 .27 0 0 0 0-.3 .27 .27 0 0 0-.4 0z" fill-rule="evenodd"/>
<path d="M94 61.7l.3-.1-.2 .1 .2 .4h-.3z" fill-rule="evenodd"/>
<path d="M94.4 61.7h.2v.3l.1 .1h-.3z" fill-rule="evenodd"/>
<path d="M94.8 61.7h.2v.4h-.2z" fill-rule="evenodd"/>
<path d="M95.2 61.7h.2h-.2l.2 .3-.1 .1h-.1l.2-.1z" fill-rule="evenodd"/>
<path d="M91 52.5a1.21 1.21 0 0 1 1.7 .1l-.9-.2-.8 .2zM92.2 52.6l.4 .2 .1 .2-.4-.2zM91.3 52.7l.4-.1 .1 .2h-.3zM90.9 52.8l.2 .1-.2 .1zM91.6 52l.2-.1 .2 .1zM91.6 51h.1l.1 .3h-.2zM91.6 50.6l.2 .1 .2-.1-.1 .3h-.2zM91.7 51.6h.2l.1 .3-.2-.2-.2 .2zM91.9 51h.2v.3h-.2zM91.2 51l.2 .1 .1 .2-.3 .1 .1-.2zM92.2 51.1l.3-.1-.2 .2 .2 .2-.3-.1zM89.8 50.4l.8-.4-.1 .8-.1-.1-.3 .1-.2 .9 .4-.8 .5 1.5-.1 .5 .1 .2a2.67 2.67 0 0 1 2.1 0l.1-.2-.2-.5 .6-1.5 .3 .6-.2-.9-.3 .2v-.7l.5 .3-.4-.6h-.3l-.1 .4-.5-.8-.3-.2 .1 .4a.64 .64 0 0 1 .2 1.1l.3-.3a1.57 1.57 0 0 1 0 1.8l-.5-.1-.1-.5 .1-.1 .6 .1-.3-.4 .3-.4-.6 .2-.1-.2 .1-.6-.4 .3-.4-.3 .2 .6-.2 .2-.5-.2 .3 .4-.3 .4 .6-.1 .1 .1-.2 .5-.4 .1a1.66 1.66 0 0 1 0-1.8l.2 .4v-.5l-.3-.1 .7-1-.4 .3-.4 .6-.2-.3z" fill-rule="evenodd"/>
<path d="M86.9 54.7a2.46 2.46 0 0 1 1.7 1.2v.2l.5 .4a1.04 1.04 0 0 1 .6 1.4l-.1 .1v-.6a1.29 1.29 0 0 0-1.5-1.1l-.2 .1 .2 .2h.4a5.4 5.4 0 0 0-1.3 2.3 1.47 1.47 0 0 0-.4 2 1.03 1.03 0 0 1-.4-1.2l-.1-.2a1.28 1.28 0 0 0 .3-1.5l-.2 .2 .2-.5a2.12 2.12 0 0 0 .3-2.8zM87.9 57.8h.3a1.01 1.01 0 0 1-.1 1.2v.2l.6 .3 .3 .4-.4-.2a1.01 1.01 0 0 1-.8-1.2l-.2-.2zM86.4 54a1.15 1.15 0 0 1 1.7 .5l-.9 .1-.3-.4h-.3zM85.5 52.1v.7l-.4-.4a2.02 2.02 0 0 0 1.7 1.4h-.9l.4 .6h.4a1.9 1.9 0 0 0 .4 1.5v.3a1.06 1.06 0 0 1-.5 1.1l-.4 .8-.3 .4 .6-.1v.4a1.46 1.46 0 0 0-.2 1.5l-.1 .5h.3l.1 .4h.5l-.2-.4a1.28 1.28 0 0 1 .5-1.9l.2-.4 .1 .9 .9 .7 .1-.1 .2 .2h.4a1.52 1.52 0 0 0-1-1.1l.1-.3a.88 .88 0 0 0-.2-1.2h-.2l.4-.5a.55 .55 0 0 1 .7-.3 .55 .55 0 0 1 .3 .8l-.1 .6 .2 .4a1.96 1.96 0 0 0 .2-2 .59 .59 0 0 1-.7-.6 .59 .59 0 0 1 .6-.6v-.2a.77 .77 0 0 0-.7 .7l-.2-.4 .9-.5a.58 .58 0 0 0-.8 .3l-.2 .1-.9-.7h.5l.1-.4-.9-.6 .5-.6-.5 .3 .4-.7-.1-.4-.3 .6v-1h-.1l-.1 .6-.3-1v.6l-.5-.4 .4 .6-.5-.2 .2 .3a.83 .83 0 0 1 .7 1.2l-.2-.7-.1 .7-.4-.2v-.6l-.1 .5h-.2l-.1-.5-.1 .3-.1-.2v-.6l-.2 .5z" fill-rule="evenodd"/>
<path d="M87.2 54.2l.2-.2 .2 .2z" fill-rule="evenodd"/>
<path d="M89.5 55h4.7v1.7l-.2-.1v-1.4h-4.3v2h4.3v-.6l.1 .2-.1 .9v-.3h-2.1v3.3a3.4 3.4 0 0 0 2.2-3l.1-.1a3.3 3.3 0 0 1-2.4 3.3 3.4 3.4 0 0 1-2.3-3.9l.1 1 .1-.1a3.1 3.1 0 0 0 2.1 2.8v-3.3h-2.1l-.2-.7z" fill-rule="evenodd"/>
<circle cx="95.8" cy="53.8" r=".14"/>
</g>
<path d="M100.6 267.7h66.2" fill="none" stroke="#373435" stroke-width=".21"/>
<text font-size="18.1" fill="#373435" x="74.9" y="80.1">NOTICE</text>
<g font-size="14.6" fill="#373435">
<text x="43" y="98.7">DROVING OR GRAZING</text>
<text x="41.2" y="117.2">OF STOCK PROHIBITED</text>
<text x="40.9" y="135.8">WITHIN ROAD RESERVE</text>
</g>
<g font-size="7.1" fill="#373435">
<text x="114.4" y="248.3">INSTRUCTION SIGN</text>
<text x="175.4" y="274">TC2992</text>
</g>
<text font-size="5.6" fill="#373435" x="96.2" y="257.2">NO DROVING OR GRAZING OF STOCK</text>
<g font-size="4.2" fill="#373435">
<text x="100.6" y="267.2">APPROVED AS OFFICIAL TRAFFIC SIGN</text>
<text x="174.7" y="285.6">F</text>
</g>
<g font-size="3.9" fill="#373435">
<text x="20.8" y="214.4">Colour Legend</text>
<text x="87.8" y="214.3">Notes:</text>
<text x="87.8" y="219.9">1. For Queensland Government logo see TC1233.</text>
<text x="28.3" y="222.2">Retroreflective white</text>
<text x="87.8" y="225.5">2. Transport Infrastructure Regulation 2017 - Regulation 7(3)(d).</text>
<text x="28.3" y="229.8">Black</text>
</g>
<g font-size="3.5" fill="#373435">
<text x="21.6" y="267.9">Department of Transport and Main Roads</text>
<text x="17.7" y="271.8">Infrastructure Management &amp; Delivery Division</text>
<text x="16.7" y="280.6">Designed</text>
<text x="42.7" y="280.6">Checked</text>
<text x="69.7" y="280.6">Scale</text>
<text x="98.5" y="281.4">MANAGER</text>
<text x="154.7" y="276.1">27/08/24</text>
<text x="157.4" y="281.2">Date</text>
<text x="17" y="284.8">RH 9/96</text>
<text x="42.7" y="284.8">DJ 08/24</text>
<text x="69.7" y="285.2">Not to Scale</text>
<text x="98.5" y="284.8">(Traffic Engineering Practice)</text>
</g>
<g font-size="3.3" fill="#373435">
<text x="101.5" y="36.2">1100</text>
<text x="183.3" y="43">R75</text>
<text x="187.4" y="47.6">35</text>
<text x="187.4" y="56.9">100</text>
<text x="187.4" y="65.5">35</text>
<text x="187.4" y="74.7">100D</text>
<text x="187.4" y="85.4">60</text>
<text x="18" y="95.3">750</text>
<text x="187.4" y="94.6">80C</text>
<text x="187.4" y="103.9">60</text>
<text x="187.4" y="113.2">80C</text>
<text x="187.4" y="122.4">60</text>
<text x="187.4" y="131.7">80C</text>
<text x="187.4" y="140.9">60</text>
</g>
</svg>
